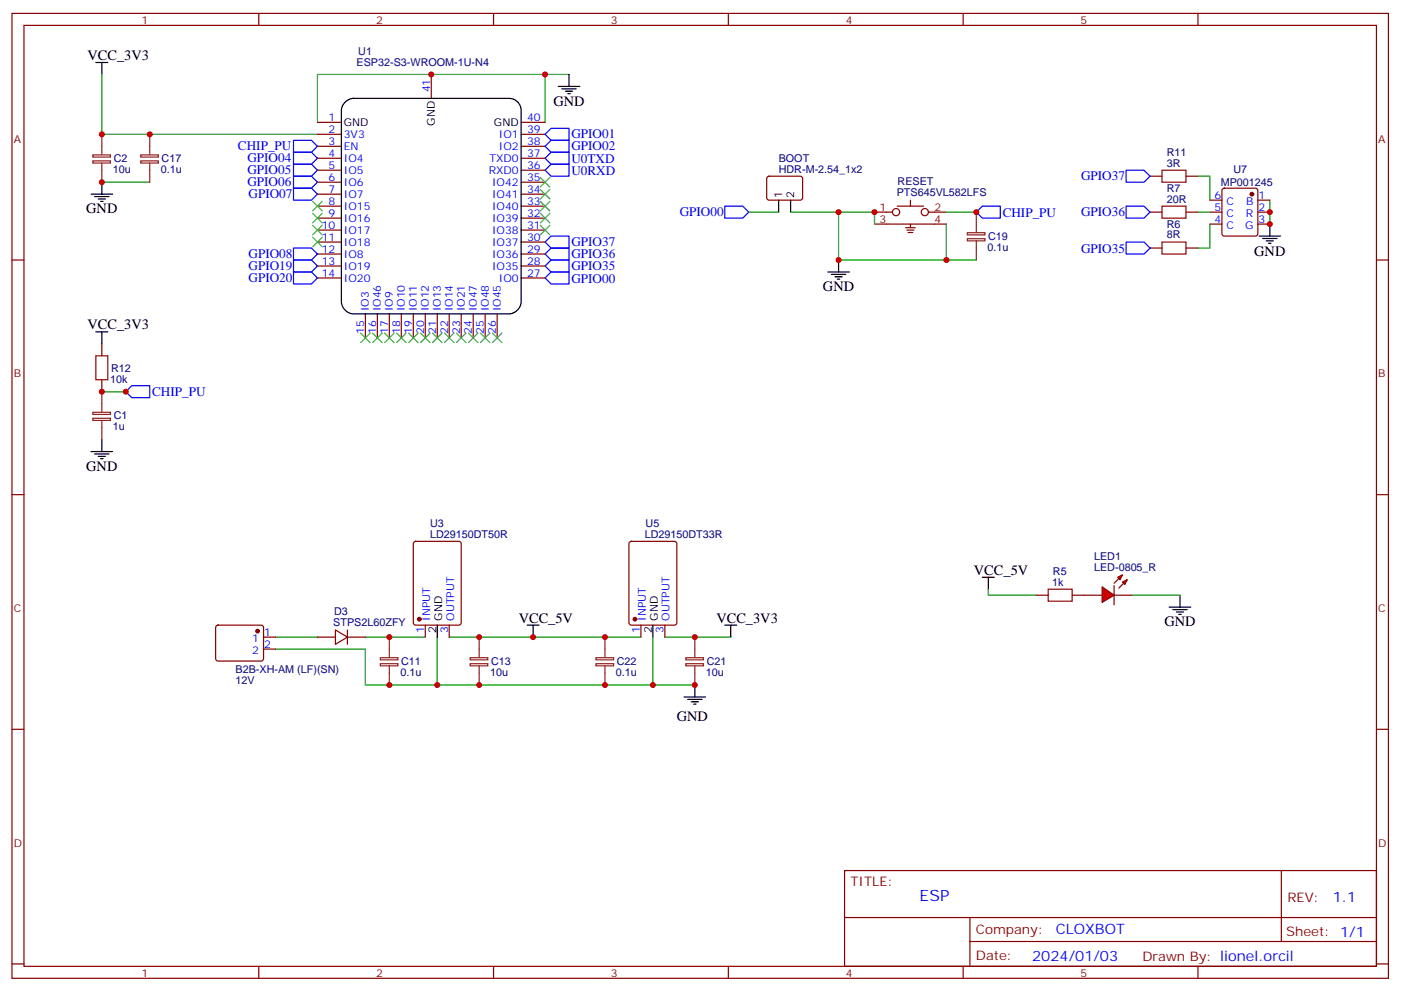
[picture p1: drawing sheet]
<svg xmlns="http://www.w3.org/2000/svg" width="413mm" height="292mm" viewBox="0 0 413 292" stroke-linecap="round" stroke-linejoin="round" font-family="sans-serif">
<g fill="none" stroke="#870000" stroke-width=".35">
<path d="M3.5 4h405.4v284.3h-405.4zM7.1 7.5h398.2v277.3h-398.2zM76.2 4v3.5M145.3 4v3.5M214.5 4v3.5M283.6 4v3.5M352.8 4v3.5M93.5 39.6h7M93.5 36.1h7M127 21.9v7.1M153.5 39.6h7M153.5 36.1h7"/>
<path d="M93.5 57.2h7M93.5 53.7h7M93.5 50.2h7M93.5 46.6h7M93.5 43.1h7M153.5 57.2h7M153.5 53.7h7M153.5 50.2h7M153.5 46.6h7M153.5 43.1h7M226 52.1l.5-.2 9.4 .1 .5 .6-.1 6-.6 .4-9.5-.1-.4-.6v-5.7zM338.7 51.9h3.5"/>
<path d="M349.2 51.9h3.6M356.3 59h3.5M360.1 55.7l.4-.2h9.2l.5 .2 .2 .5v12.7l-.2 .5-.5 .2h-9.2l-.5-.3-.2-.4v-12.7zM370.4 59h3.5M3.5 76.6h3.6M93.5 78.4h7M93.5 74.9h7M93.5 71.3h7M93.5 67.8h7M93.5 64.3h7M93.5 60.7h7M153.5 78.4h7"/>
<path d="M153.5 74.9h7M153.5 71.3h7M153.5 67.8h7M153.5 64.3h7M153.5 60.7h7M338.7 73.1h3.5M338.7 62.5h3.5M349.2 73.1h3.6M349.2 62.5h3.6M356.3 62.5h3.5M356.3 66h3.5M370.4 62.5h3.5"/>
<path d="M370.4 66h3.5M405.3 76.6h3.6M93.5 81.9h7M107.6 92.5v7.1M111.1 92.5v7.1M114.7 92.5v7.1M118.2 92.5v7.1M121.7 92.5v7.1M125.2 92.5v7.1M128.8 92.5v7.1M132.3 92.5v7.1M135.8 92.5v7.1"/>
<path d="M139.3 92.5v7.1M142.9 92.5v7.1M146.4 92.5v7.1M153.5 81.9h7M30 101.3v3.5M30 111.9v3.5M3.5 145.8h3.6M405.3 145.8h3.6M3.5 214.9h3.6M405.3 214.9h3.6M248.7 256.5h156.6v28.3h-156.6zM377.3 256.6v20.8"/>
<path d="M248.7 270.4h156.5M285.6 277.4h119.6M285.6 270.4v14.1M3.5 284.1h3.6M76.2 284.8v3.5M145.3 284.8v3.5M214.5 284.8v3.5M283.6 284.8v3.5M352.8 284.8v3.5M405.3 284.1h3.6"/>
</g>
<g fill="none" stroke="#00f" stroke-width=".35">
<path d="M86.4 55.5h5.3l1.8 1.7-1.8 1.8h-5.3zM86.4 44.9h5.3l1.8 1.7-1.8 1.8h-5.3zM86.4 48.4h5.3l1.8 1.8-1.8 1.7h-5.3zM86.4 51.9h5.3l1.8 1.8-1.8 1.8h-5.3zM86.4 41.3h5.3l1.8 1.8-1.8 1.8h-5.3zM160.5 50.2l1.8-1.8h5.3v3.5h-5.3zM160.5 46.6l1.8-1.7h5.3v3.5h-5.3zM331.6 50.2h5.3l1.8 1.7-1.8 1.8h-5.3zM86.4 76.6h5.3l1.8 1.8-1.8 1.8h-5.3zM86.4 73.1h5.3l1.8 1.8-1.8 1.7h-5.3zM160.5 71.3l1.8-1.7h5.3v3.5h-5.3zM160.5 74.9l1.8-1.8h5.3v3.5h-5.3z"/>
<path d="M160.5 78.4l1.8-1.8h5.3v3.6h-5.3zM213.4 60.7h5.3l1.8 1.8-1.8 1.8h-5.3zM287.5 62.5l1.8-1.8h5.3v3.6h-5.3zM331.6 71.3h5.3l1.8 1.8-1.8 1.8h-5.3zM331.6 60.7h5.3l1.8 1.8-1.8 1.8h-5.3zM86.4 80.2h5.3l1.8 1.7-1.8 1.8h-5.3zM160.5 81.9l1.8-1.7h5.3v3.5h-5.3zM37 115.4l1.8-1.7h5.3v3.5h-5.3z"/>
</g>
<g fill="none" stroke="#008700" stroke-width=".35">
<path d="M30 21.9v17.7h63.5M93.5 36.1v-14.2h67v14.2M160.5 21.9h7.1M30 53.7h14.1M352.8 51.9h3.5v7.1M373.9 59v7M220.5 62.5h8.8M246.9 62.5v14.1h40.6M352.8 62.5h3.5M356.3 66v7.1h-3.5M30 115.4h7M81.1 191.3h26.5v10.6h97"/>
<path d="M128.8 187.7v14.2M132.3 187.7h56.4M192.3 187.7v14.2"/>
</g>
<g fill="none" stroke="#000" stroke-width=".35">
<path d="M28.2 18.4h3.5M30 18.4v3.5M101.7 30a3.6 3.6 0 0 1 2.4-1h45.8a3.5 3.5 0 0 1 3.6 3.5v56.5a3.8 3.8 0 0 1-3.6 3.5h-45.8a3.8 3.8 0 0 1-3.6-3.5v-56.5a3.5 3.5 0 0 1 1.2-2.5zM164.4 25.5h6.3M165.5 26.2h4.2M166.5 26.9h2.1M167.2 27.6h.7M167.6 21.9v3.6M26.8 57.2h6.4M27.9 57.9h4.2M28.9 58.6h2.1M29.6 59.3h.7"/>
<path d="M30 53.7v3.5M229.3 59v3.5M232.8 59v3.5M246.9 76.6v3.6M370.8 69.6h6.3M371.8 70.3h4.3M372.9 71h2.1M373.6 71.7h.7M373.9 66v3.6M243.8 80.2h6.3M244.8 80.9h4.3M245.9 81.6h2.1"/>
<path d="M246.6 82.3h.7M26.8 133.1h6.4M27.9 133.8h4.2M28.9 134.5h2.1M29.6 135.2h.7M30 129.5v3.6"/>
</g>
<g fill="none" stroke="#8c2424" stroke-width=".35">
<path d="M30 39.6v6M44.1 39.6v6M27.3 45.6h5.2v.7h-5.2zM27.3 47.4h5.2v.6h-5.2zM30 48v5.7M41.5 45.6h5.1v.7h-5.1zM41.5 47.4h5.1v.6h-5.1zM44.1 48v5.7M284.9 68.6h5.2v.6h-5.2zM284.9 70.3h5.2v.7h-5.2zM287.5 62.5v6M287.5 71v5.6"/>
<path d="M30 115.4v6M27.3 121.5h5.2v.6h-5.2zM27.3 123.3h5.2v.6h-5.2zM30 123.9v5.6"/>
</g>
<path d="M342.2 50.2h7v3.5h-7zM342.2 71.3h7v3.6h-7zM342.2 60.7h7v3.6h-7zM28.2 104.8h3.5v7.1h-3.5z" fill="none" stroke="#a10000" stroke-width=".35"/>
<circle cx="368.7" cy="57.2" r=".53" fill="#870000" stroke="#870000" stroke-width=".35"/>
<g fill="none" stroke="#3c3" stroke-width=".35">
<path d="M92.1 59.3l2.8 2.9M94.9 59.3l-2.8 2.9M159.1 52.3l2.8 2.8M159.1 55.8l2.8 2.8M159.1 59.3l2.8 2.9M161.9 52.3l-2.8 2.8M161.9 55.8l-2.8 2.8M161.9 59.3l-2.8 2.9M92.1 62.9l2.8 2.8M92.1 66.4l2.8 2.8M92.1 69.9l2.8 2.8M94.9 62.9l-2.8 2.8"/>
<path d="M94.9 66.4l-2.8 2.8M94.9 69.9l-2.8 2.8M159.1 62.9l2.8 2.8M159.1 66.4l2.8 2.8M161.9 62.9l-2.8 2.8M161.9 66.4l-2.8 2.8M106.2 98.1l2.8 2.9M109 98.1l-2.8 2.9M109.7 98.1l2.8 2.9M112.5 98.1l-2.8 2.9M113.2 98.1l2.9 2.9M116.1 98.1l-2.9 2.9"/>
<path d="M116.8 98.1l2.8 2.9M119.6 98.1l-2.8 2.9M120.3 98.1l2.8 2.9M123.1 98.1l-2.8 2.9M123.8 98.1l2.8 2.9M126.6 98.1l-2.8 2.9M127.4 98.1l2.8 2.9M130.2 98.1l-2.8 2.9M130.9 98.1l2.8 2.9M133.7 98.1l-2.8 2.9M134.4 98.1l2.8 2.9M137.2 98.1l-2.8 2.9"/>
<path d="M137.9 98.1l2.9 2.9M140.8 98.1l-2.9 2.9M141.5 98.1l2.8 2.9M144.3 98.1l-2.8 2.9M145 98.1l2.8 2.9M147.8 98.1l-2.8 2.9"/>
</g>
<g fill="#f00" stroke="#870000" stroke-width=".35">
<path d="M324.6 172.9l3.5 2.5-3.5 2.1z"/>
<path d="M328.1 172.6v5.6z"/>
</g>
<g fill="#870000" stroke="#870000" stroke-width=".35">
<path d="M328.1 171.9l1.4-1.4z"/>
<path d="M330.9 171.9l-1.4 1.4z"/>
</g>
<g fill="#f00" stroke="#870000" stroke-width=".35">
<path d="M329.1 170.1l1.5-.7-.8 1.4z"/>
<path d="M330.6 171.5l1.4-.7-.7 1.4z"/>
</g>
<g fill="none" stroke="#870000" stroke-width=".35">
<path d="M268.1 59v1.7M257.5 62.5h5.3M257.5 66h21.2M264.2 60.7h7.8M266.7 67.1h2.8M267.1 67.8h2.1M267.4 68.5h1.4M268.1 66v1.1M273.4 62.5h5.3M121.9 159.7l.5-.2h12.7l.7 .5v23.5l-.4 .7h-13l-.6-.4-.1-23.6zM185.4 159.7l.5-.2h12.7l.7 .5v23.5l-.4 .7h-13l-.6-.4-.1-23.6zM305.2 175.4h3.5"/>
<path d="M315.7 175.4h8.9M328.1 175.4h5.3M63.7 184.4l.5-.2h12.7l.5 .2 .2 .5-.1 9.5-.6 .4-13-.1-.4-.6v-9.2zM77.6 187.7h3.5M77.6 191.3h3.5M93.5 187.7h5.3M98.8 185.6l3.5 2.1-3.5 2.2zM102.3 185.6v4.3M102.3 187.7h5.3M125.2 184.2v3.5M132.3 184.2v3.5M188.7 184.2v3.5"/>
<path d="M195.8 184.2v3.5"/>
<circle cx="263.9" cy="62.5" r="1.06"/>
<circle cx="272.3" cy="62.5" r="1.06"/>
</g>
<g fill="none" stroke="#000" stroke-width=".35">
<path d="M28.2 97.8h3.5M30 97.8v3.5M289.3 170.1h3.5M291 170.1v3.5M344.3 178.9h6.4M345.4 179.6h4.2M347.5 175.4v3.5M128.8 184.2v3.5M155.2 184.2h3.5M157 184.2v3.5M192.3 184.2v3.5M213.4 184.2h3.6"/>
<path d="M215.2 184.2v3.5M346.4 180.3h2.1M347.1 181h.7M201.4 205.4h6.4M202.5 206.1h4.2M203.6 206.8h2.1M204.3 207.5h.7M204.6 201.9v3.5"/>
</g>
<path d="M232.8 62.5h24.7v3.5M278.7 62.5h8.8M278.7 66v10.6M291 173.6v1.8h14.2M333.4 175.4h14.1M81.1 187.7h12.4M107.6 187.7h17.6M195.8 187.7h19.4" fill="none" stroke="#008700" stroke-width=".35"/>
<path d="M308.7 173.6h7v3.6h-7z" fill="none" stroke="#a10000" stroke-width=".35"/>
<g fill="none" stroke="#8c2424" stroke-width=".35">
<path d="M112 193.8h5.2v.7h-5.2zM112 195.6h5.2v.6h-5.2zM114.7 187.7v6M114.7 196.2v5.7M138.5 193.8h5.2v.7h-5.2zM138.5 195.6h5.2v.6h-5.2zM141.1 187.7v6M141.1 196.2v5.7M175.5 193.8h5.2v.7h-5.2zM175.5 195.6h5.2v.6h-5.2zM178.2 187.7v6M178.2 196.2v5.7"/>
<path d="M202 193.8h5.2v.7h-5.2zM202 195.6h5.2v.6h-5.2zM204.6 187.7v6M204.6 196.2v5.7"/>
</g>
<g fill="#870000" stroke="#870000" stroke-width=".35">
<circle cx="123.5" cy="182.5" r=".53"/>
<circle cx="75.8" cy="186" r=".53"/>
<circle cx="187" cy="182.5" r=".53"/>
</g>
<path d="M160.5 39.6l1.8-1.8h5.3v3.5h-5.3zM160.5 43.1l1.8-1.8h5.3v3.6h-5.3z" fill="none" stroke="#00f" stroke-width=".35"/>
<g fill="#c00">
<circle cx="127" cy="21.9" r=".88"/>
<circle cx="37" cy="115.4" r=".88"/>
<circle cx="30" cy="115.4" r=".88"/>
<circle cx="30" cy="39.6" r=".88"/>
<circle cx="44.1" cy="39.6" r=".88"/>
<circle cx="30" cy="53.7" r=".88"/>
<circle cx="160.5" cy="21.9" r=".88"/>
<circle cx="373.9" cy="62.5" r=".88"/>
<circle cx="373.9" cy="66" r=".88"/>
<circle cx="246.9" cy="76.6" r=".88"/>
<circle cx="128.8" cy="201.9" r=".88"/>
<circle cx="192.3" cy="201.9" r=".88"/>
<circle cx="204.6" cy="201.9" r=".88"/>
<circle cx="141.1" cy="201.9" r=".88"/>
<circle cx="114.7" cy="201.9" r=".88"/>
<circle cx="178.2" cy="201.9" r=".88"/>
<circle cx="157" cy="187.7" r=".88"/>
<circle cx="141.1" cy="187.7" r=".88"/>
<circle cx="178.2" cy="187.7" r=".88"/>
<circle cx="114.7" cy="187.7" r=".88"/>
<circle cx="204.6" cy="187.7" r=".88"/>
<circle cx="287.5" cy="62.5" r=".88"/>
<circle cx="246.9" cy="62.5" r=".88"/>
<circle cx="257.5" cy="62.5" r=".88"/>
<circle cx="278.7" cy="76.6" r=".88"/>
</g>
<text font-size="4.6" fill="#00f" x="270.8" y="265.6">ESP</text>
<g font-size="4.2">
<text x="25.8" y="17.7">VCC_3V3</text>
<text x="163" y="31.1">GND</text>
<text x="25.4" y="62.9">GND</text>
<text x="369.4" y="75.6">GND</text>
<text x="242.4" y="85.8">GND</text>
<text x="25.8" y="97.1">VCC_3V3</text>
<text x="25.4" y="138.7">GND</text>
<text x="286.8" y="169.4">VCC_5V</text>
<text x="152.8" y="183.5">VCC_5V</text>
<text x="211" y="183.5">VCC_3V3</text>
<text x="342.9" y="184.6">GND</text>
<text x="199.3" y="212.4">GND</text>
</g>
<g font-size="4.2" fill="#00f">
<text x="392.5" y="265.8">1.1</text>
<text x="310.9" y="275.4">CLOXBOT</text>
<text x="304" y="283.2">2024/01/03</text>
</g>
<g font-size="3.9" fill="#00f">
<text x="168.3" y="40.8">GPIO01</text>
<text x="70.1" y="44.3">CHIP_PU</text>
<text x="72.8" y="47.9">GPIO04</text>
<text x="168.3" y="47.9">U0TXD</text>
<text x="168.3" y="44.3">GPIO02</text>
<text x="72.8" y="51.4">GPIO05</text>
<text x="168.3" y="51.5">U0RXD</text>
<text x="318.4" y="53.2">GPIO37</text>
<text x="72.8" y="54.9">GPIO06</text>
<text x="73.2" y="58.4">GPIO07</text>
<text x="200.2" y="63.8">GPIO00</text>
<text x="295.3" y="63.8">CHIP_PU</text>
<text x="318.4" y="63.8">GPIO36</text>
<text x="73.2" y="76">GPIO08</text>
<text x="168.3" y="72.6">GPIO37</text>
<text x="168.3" y="76.2">GPIO36</text>
<text x="318.4" y="74.5">GPIO35</text>
<text x="73.2" y="83.1">GPIO20</text>
<text x="73.2" y="79.6">GPIO19</text>
<text x="168.3" y="79.6">GPIO35</text>
<text x="168.3" y="83.3">GPIO00</text>
<text x="44.8" y="116.7">CHIP_PU</text>
</g>
<g font-size="3.9" fill="#800">
<text x="250.5" y="261.1">TITLE:</text>
<text x="379.1" y="265.8">REV:</text>
<text x="287.4" y="275.3">Company:</text>
<text x="378.7" y="275.9">Sheet: 1/1</text>
<text x="287.4" y="283">Date:</text>
<text x="336.4" y="283.1">Drawn By: lionel.orcil</text>
</g>
<g font-size="3.2" fill="#800">
<text x="41.6" y="6.9">1</text>
<text x="110.8" y="6.9">2</text>
<text x="179.9" y="6.9">3</text>
<text x="249.1" y="6.9">4</text>
<text x="318.2" y="6.9">5</text>
<text x="4.1" y="42.1">A</text>
<text x="405.9" y="42.1">A</text>
<text x="259" y="62.2">1</text>
<text x="259" y="65.7">3</text>
<text x="275.2" y="62.2">2</text>
<text x="275.2" y="65.7">4</text>
<text x="4.1" y="111.2">B</text>
<text x="405.9" y="111.2">B</text>
<text x="4.1" y="180.3">C</text>
<text x="405.9" y="180.3">C</text>
<text x="4.1" y="249.5">D</text>
<text x="405.9" y="249.5">D</text>
<text x="41.6" y="287.8">1</text>
<text x="110.8" y="287.8">2</text>
<text x="179.9" y="287.8">3</text>
<text x="249.1" y="287.8">4</text>
<text x="318.2" y="287.8">5</text>
</g>
<g font-size="3.2" fill="#000080">
<text x="105.5" y="16.1">U1</text>
<text x="105" y="19.6">ESP32-S3-WROOM-1U-N4</text>
<text x="33.5" y="47.8">C2</text>
<text x="47.6" y="47.8">C17</text>
<text x="229.3" y="47.7">BOOT</text>
<text x="343.6" y="45.9">R11</text>
<text x="33.2" y="51">10u</text>
<text x="47.3" y="51">0.1u</text>
<text x="229.3" y="50.9">HDR-M-2.54_1x2</text>
<text x="343.6" y="49.1">3R</text>
<text x="363.2" y="51.1">U7</text>
<text x="264.1" y="57.8">PTS645VL582LFS</text>
<text x="264.3" y="54.6">RESET</text>
<text x="343.6" y="59.7">20R</text>
<text x="343.6" y="56.5">R7</text>
<text x="359.5" y="54.8">MP001245</text>
<text x="291" y="70.7">C19</text>
<text x="343.6" y="70.3">8R</text>
<text x="343.6" y="67.1">R6</text>
<text x="290.8" y="73.9">0.1u</text>
<text x="32.5" y="112.7">10k</text>
<text x="32.7" y="109.5">R12</text>
<text x="33.5" y="123.6">C1</text>
<text x="33.2" y="126.8">1u</text>
<text x="126.7" y="155.3">U3</text>
<text x="190.1" y="155.2">U5</text>
<text x="126.7" y="158.5">LD29150DT50R</text>
<text x="189.9" y="158.5">LD29150DT33R</text>
<text x="322.2" y="165.1">LED1</text>
<text x="309.8" y="172.6">1k</text>
<text x="310.1" y="169.4">R5</text>
<text x="322.2" y="168.3">LED-0805_R</text>
<text x="98.1" y="184.6">STPS2L60ZFY</text>
<text x="98.4" y="181.3">D3</text>
<text x="118.1" y="195.9">C11</text>
<text x="144.6" y="195.9">C13</text>
<text x="181.6" y="195.9">C22</text>
<text x="208.1" y="195.9">C21</text>
<text x="69.4" y="198.3">B2B-XH-AM (LF)(SN)</text>
<text x="69.4" y="201.5">12V</text>
<text x="117.9" y="199.2">0.1u</text>
<text x="144.4" y="199.2">10u</text>
<text x="181.4" y="199.2">0.1u</text>
<text x="207.9" y="199.2">10u</text>
</g>
<g font-size="3.2" fill="#00f">
<text x="126.6" y="27.2" transform="rotate(-90 126.6 27.2)">41</text>
<text x="96.8" y="35.7">1</text>
<text x="155.2" y="35.7">40</text>
<text x="96.8" y="39.2">2</text>
<text x="101.2" y="40.6">3V3</text>
<text x="146.9" y="40.6">IO1</text>
<text x="155.2" y="39.2">39</text>
<text x="96.8" y="46.3">4</text>
<text x="96.8" y="42.8">3</text>
<text x="101.2" y="47.7">IO4</text>
<text x="101.2" y="44.2">EN</text>
<text x="144.2" y="47.7">TXD0</text>
<text x="146.9" y="44.2">IO2</text>
<text x="155.2" y="46.3">37</text>
<text x="155.2" y="42.8">38</text>
<text x="96.8" y="53.3">6</text>
<text x="96.8" y="49.8">5</text>
<text x="101.2" y="51.2">IO5</text>
<text x="143.9" y="51.2">RXD0</text>
<text x="155.2" y="53.3">35</text>
<text x="155.2" y="49.8">36</text>
<text x="96.8" y="56.9">7</text>
<text x="101.2" y="58.3">IO7</text>
<text x="101.2" y="54.8">IO6</text>
<text x="144.9" y="58.3">IO41</text>
<text x="144.9" y="54.8">IO42</text>
<text x="155.2" y="56.9">34</text>
<text x="357.6" y="58.6">6</text>
<text x="370.6" y="58.6">1</text>
<text x="96.8" y="63.9">9</text>
<text x="96.8" y="60.4">8</text>
<text x="101.2" y="65.3">IO16</text>
<text x="101.2" y="61.8">IO15</text>
<text x="144.9" y="65.3">IO39</text>
<text x="144.9" y="61.8">IO40</text>
<text x="155.2" y="63.9">32</text>
<text x="155.2" y="60.4">33</text>
<text x="357.6" y="65.7">4</text>
<text x="357.6" y="62.2">5</text>
<text x="361.1" y="63.9">C</text>
<text x="361.1" y="60.4">C</text>
<text x="366.9" y="63.9">R</text>
<text x="366.9" y="60.4">B</text>
<text x="370.6" y="62.2">2</text>
<text x="370.6" y="65.7">3</text>
<text x="94.7" y="71">11</text>
<text x="94.7" y="67.5">10</text>
<text x="101.2" y="68.9">IO17</text>
<text x="144.9" y="68.9">IO38</text>
<text x="155.2" y="71">30</text>
<text x="155.2" y="67.5">31</text>
<text x="361.1" y="67.5">C</text>
<text x="366.7" y="67.5">G</text>
<text x="94.7" y="74.5">12</text>
<text x="101.2" y="75.9">IO8</text>
<text x="101.2" y="72.4">IO18</text>
<text x="144.9" y="75.9">IO36</text>
<text x="144.9" y="72.4">IO37</text>
<text x="155.2" y="74.5">29</text>
<text x="94.7" y="81.6">14</text>
<text x="94.7" y="78">13</text>
<text x="101.2" y="83">IO20</text>
<text x="101.2" y="79.4">IO19</text>
<text x="144.9" y="79.4">IO35</text>
<text x="146.9" y="83">IO0</text>
<text x="155.2" y="81.6">27</text>
<text x="155.2" y="78">28</text>
<text x="108.7" y="91.8" transform="rotate(-90 108.7 91.8)">IO3</text>
<text x="112.2" y="91.8" transform="rotate(-90 112.2 91.8)">IO46</text>
<text x="115.7" y="91.8" transform="rotate(-90 115.7 91.8)">IO9</text>
<text x="119.2" y="91.8" transform="rotate(-90 119.2 91.8)">IO10</text>
<text x="122.8" y="91.8" transform="rotate(-90 122.8 91.8)">IO11</text>
<text x="126.3" y="91.8" transform="rotate(-90 126.3 91.8)">IO12</text>
<text x="129.8" y="91.8" transform="rotate(-90 129.8 91.8)">IO13</text>
<text x="133.3" y="91.8" transform="rotate(-90 133.3 91.8)">IO14</text>
<text x="136.9" y="91.8" transform="rotate(-90 136.9 91.8)">IO21</text>
<text x="140.4" y="91.8" transform="rotate(-90 140.4 91.8)">IO47</text>
<text x="143.9" y="91.8" transform="rotate(-90 143.9 91.8)">IO48</text>
<text x="147.5" y="91.8" transform="rotate(-90 147.5 91.8)">IO45</text>
<text x="107.2" y="98.3" transform="rotate(-90 107.2 98.3)">15</text>
<text x="110.8" y="98.3" transform="rotate(-90 110.8 98.3)">16</text>
<text x="114.3" y="98.3" transform="rotate(-90 114.3 98.3)">17</text>
<text x="117.8" y="98.3" transform="rotate(-90 117.8 98.3)">18</text>
<text x="121.4" y="98.3" transform="rotate(-90 121.4 98.3)">19</text>
<text x="124.9" y="98.3" transform="rotate(-90 124.9 98.3)">20</text>
<text x="128.4" y="98.3" transform="rotate(-90 128.4 98.3)">21</text>
<text x="131.9" y="98.3" transform="rotate(-90 131.9 98.3)">22</text>
<text x="135.5" y="98.3" transform="rotate(-90 135.5 98.3)">23</text>
<text x="139" y="98.3" transform="rotate(-90 139 98.3)">24</text>
<text x="142.5" y="98.3" transform="rotate(-90 142.5 98.3)">25</text>
<text x="146" y="98.3" transform="rotate(-90 146 98.3)">26</text>
<text x="126.6" y="182.9" transform="rotate(-90 126.6 182.9)">INPUT</text>
<text x="133.7" y="182.9" transform="rotate(-90 133.7 182.9)">OUTPUT</text>
<text x="190.1" y="182.9" transform="rotate(-90 190.1 182.9)">INPUT</text>
<text x="197.2" y="182.9" transform="rotate(-90 197.2 182.9)">OUTPUT</text>
<text x="74.3" y="189.2">1</text>
<text x="77.8" y="187.4">1</text>
<text x="77.8" y="190.9">2</text>
<text x="124.9" y="186.4" transform="rotate(-90 124.9 186.4)">1</text>
<text x="131.9" y="186.4" transform="rotate(-90 131.9 186.4)">3</text>
<text x="188.4" y="186.4" transform="rotate(-90 188.4 186.4)">1</text>
<text x="195.4" y="186.4" transform="rotate(-90 195.4 186.4)">3</text>
<text x="74.3" y="192.7">2</text>
</g>
<g font-size="3.2">
<text x="101.2" y="37.1">GND</text>
<text x="128.1" y="37" transform="rotate(-90 128.1 37)">GND</text>
<text x="145.5" y="37.1">GND</text>
<text x="230.4" y="58.3" transform="rotate(-90 230.4 58.3)">1</text>
<text x="233.9" y="58.3" transform="rotate(-90 233.9 58.3)">2</text>
<text x="130.2" y="182.9" transform="rotate(-90 130.2 182.9)">GND</text>
<text x="193.7" y="182.9" transform="rotate(-90 193.7 182.9)">GND</text>
<text x="128.4" y="186.4" transform="rotate(-90 128.4 186.4)">2</text>
<text x="191.9" y="186.4" transform="rotate(-90 191.9 186.4)">2</text>
</g>
</svg>
